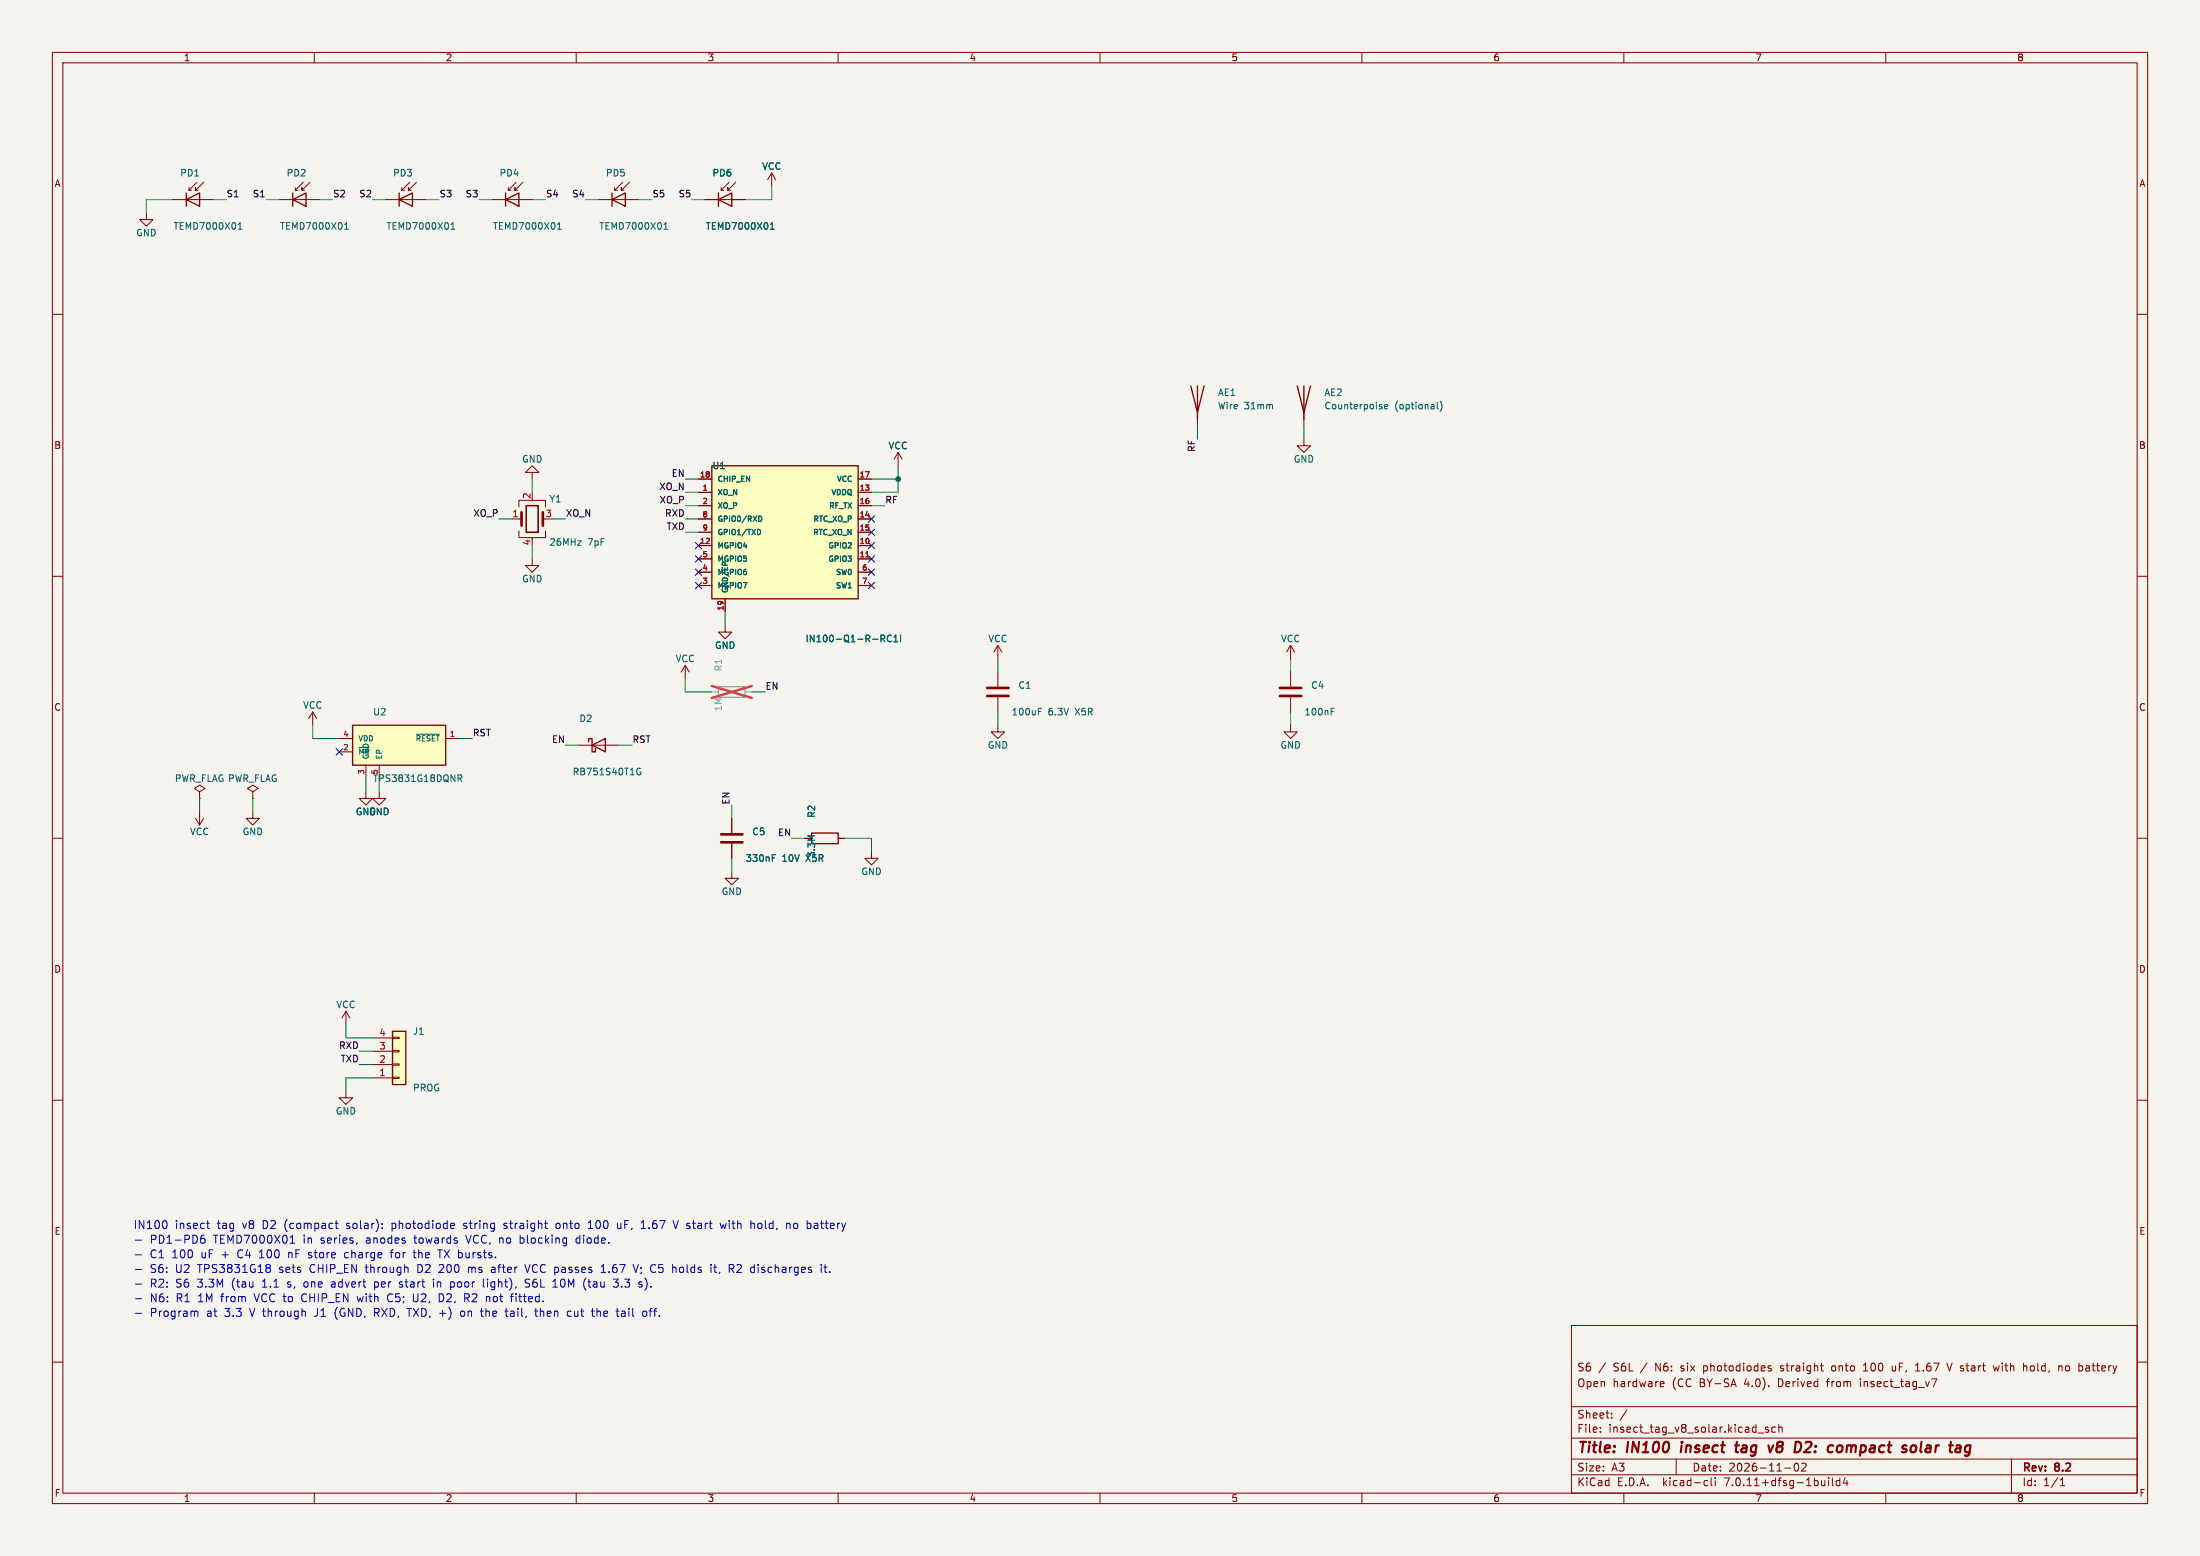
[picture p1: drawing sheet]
<svg xmlns="http://www.w3.org/2000/svg" width="420mm" height="297mm" viewBox="0 0 420 297" stroke-linecap="round" stroke-linejoin="round" font-family="sans-serif">
<path d="M0 0h420v297h-420z" fill="#f5f4ef" stroke="#f5f4ef" stroke-width=".19"/>
<g fill="none" stroke="#840000" stroke-width=".19">
<path d="M10 10h400v277h-400zM12 12h396v273h-396zM60 10v2M110 10v2M160 10v2M210 10v2M260 10v2M310 10v2M360 10v2M33 38.1h7.6M36.1 36.3h.5M37.6 34.8l-1.5 1.5v-.5"/>
<path d="M38.9 34.8l-1.6 1.5v-.5v.5h.5M53.3 38.1h7.7M56.4 36.3h.5M57.9 34.8l-1.5 1.5v-.5M59.2 34.8l-1.5 1.5v-.5v.5h.5M73.7 38.1h7.6M76.7 36.3h.5M78.2 34.8l-1.5 1.5v-.5M79.5 34.8l-1.5 1.5v-.5v.5h.5M94 38.1h7.6M97 36.3h.5M98.6 34.8l-1.6 1.5v-.5"/>
<path d="M99.8 34.8l-1.5 1.5v-.5v.5h.5M114.3 38.1h7.6M117.3 36.3h.6M118.9 34.8l-1.6 1.5v-.5M120.1 34.8l-1.5 1.5v-.5v.5h.5M134.6 38.1h7.6M137.7 36.3h.5M139.2 34.8l-1.5 1.5v-.5M140.5 34.8l-1.6 1.5v-.5v.5h.5M147.3 33l-.7 1.3M147.3 33v2.6M147.3 33l.8 1.3"/>
<path d="M10 60h2M27.9 40.6v1.3h1.3l-1.3 1.3-1.2-1.3h1.2M408 60h2M228.6 78.7v2.6M248.9 78.7v2.6M97.8 99.1h1.8M99.1 96.8v-1.3h5v1.3M101.6 90.2h1.3l-1.3-1.3-1.3 1.3h1.3v1.2M133.3 99.1h2.6M133.3 94h2.6M133.3 96.5h2.6M133.3 91.4h2.6"/>
<path d="M163.8 99.1h2.6M163.8 94h2.6M163.8 96.5h2.6M163.8 91.4h2.6M171.4 86.4l-.7 1.2M171.4 86.4v2.5M171.4 86.4l.8 1.2M248.9 83.8v1.3h1.3l-1.3 1.3-1.3-1.3h1.3M10 110h2M99.1 101.3v1.3h5v-1.3M101.6 106.7v1.3h1.3l-1.3 1.2-1.3-1.2h1.3M101.6 102.6v.3"/>
<path d="M133.3 104.1h2.6M133.3 106.7h2.6M133.3 101.6h2.6M133.3 111.8h2.6M133.3 109.2h2.6M138.4 119.4v1.3h1.3l-1.3 1.2-1.2-1.2h1.2M138.4 114.3v2.5M163.8 104.1h2.6M163.8 106.7h2.6M163.8 101.6h2.6M163.8 111.8h2.6M163.8 109.2h2.6"/>
<path d="M408 110h2M59.7 135.9l-.8 1.3M59.7 135.9v2.5M59.7 135.9l.8 1.3M130.8 127l-.8 1.3M130.8 127v2.5M130.8 127l.8 1.3M190.5 138.4v1.3h1.3l-1.3 1.3-1.3-1.3h1.3M190.5 123.2v2.5M190.5 128.3v2.8M190.5 133.1v2.8M190.5 123.2l-.8 1.3"/>
<path d="M190.5 123.2l.8 1.3M246.4 138.4v1.3h1.2l-1.2 1.3-1.3-1.3h1.3M246.4 123.2l-.8 1.3M246.4 123.2v2.5M246.4 128.3v2.8M246.4 133.1v2.8M246.4 123.2l.7 1.3M10 160h2M37.3 156.2l.8 1.3M38.1 151.1l1-.6-1-.6-1 .6 1 .6v1.3M38.1 152.4h.1M38.1 154.9v2.6"/>
<path d="M38.9 156.2l-.8 1.3M48.3 154.9v1.3h1.2l-1.2 1.3-1.3-1.3h1.3M48.3 151.1l1-.6-1-.6-1.1 .6 1.1 .6v1.3M48.3 152.4h.1M64.8 141h2.5M64.8 143.5h2.5M69.8 151.1v1.3h1.3l-1.3 1.3-1.2-1.3h1.2M69.8 146.1v2.5M72.4 151.1v1.3h1.3l-1.3 1.3-1.3-1.3h1.3M72.4 146.1v2.5M85.1 141h2.5M110.5 142.2h7.6"/>
<path d="M139.7 156.2v2.8M408 160h2M139.7 166.4v1.2h1.3l-1.3 1.3-1.3-1.3h1.3M139.7 161v2.8M153.7 160h1.2M160 160h1.3M166.4 162.6v1.2h1.2l-1.2 1.3-1.3-1.3h1.3M66 193l-.7 1.3M66 193v2.6M66 193l.8 1.3M71.1 198.1h3.8M74.9 198h1.3v.2h-1.3z"/>
<path d="M10 210h2M66 208.3v1.3h1.3l-1.3 1.2-1.2-1.2h1.2M71.1 205.7h3.8M71.1 203.2h3.8M71.1 200.7h3.8M74.9 200.5h1.3v.3h-1.3zM74.9 203.1h1.3v.2h-1.3zM74.9 205.6h1.3v.3h-1.3zM408 210h2M10 260h2M300 253h108v32h-108zM408 260h2"/>
<path d="M300 278.5h108M300 274.5h108M300 268.5h108M305.5 273.2v.2M305.5 272.5v.1M306.5 260.1l-1.3 1.9M307.7 270.5v.2M307.7 269.8v.1M310.6 269.1l-1.3 1.9M317.2 263.7l.4 .1 .1 .2-.8 .2M317.6 264.6l-.4 .1M320 278.5v3"/>
<path d="M335.6 273.5h1.1M337.6 272.5l-.4-.1-.2 .2 .1 .2 .5 .2v.3h-.6M337.7 261.2l.4 .1 .1 .2-.3 .2h-.2M337.7 260.7l.4 .1M338.9 272.5l-.4-.1-.3 .3 .2 .6h.5M339.6 272.5l.2-.1 .4 .1v.9M339.6 271.9v1.5M339.9 261.6l.1 .1M339.9 260.8v.3M342.7 279.4l.2-.1a.8 .8 0 0 1 .5 .7 .8 .8 0 0 1-.5 .8 1 1 0 0 1-.2-1.4zM343.9 279.4l.6-.1 .2 .1 .1 .3-.9 1.1h.9M349.9 260.7l-.2 .3v.4l.2 .3"/>
<path d="M355.2 263.2v.1M355.2 263.7v1M355.7 261.7h.9M355.7 260.6l.5-.4v1.5M361.2 260.7l.1 .9h.5M365.7 261.7h.8M365.8 260.5l.3-.3v1.5M368.7 263.2h1l-.6 1.5M371.7 260.2l.5 1.5 .5-1.5M380.5 260.7l.3 1 .3-.7 .3 .7 .3-1M384 278.5v6.5M386.5 260.7h.2l.2 .2v.8"/>
<path d="M387.7 260.8v.7M393.2 260.7l.4 .1 .1 .1v.8M394.6 260.7l-.3 .3v.4l.3 .3M398.7 260.7l-.5 .1M398.7 261.1h-.3a.29 .29 0 0 0-.2 .3 .29 .29 0 0 0 .2 .3h.3M60 285v2M110 285v2M160 285v2M210 285v2M260 285v2M300 281.5h108M310 285v2"/>
<path d="M325.6 282.6l.4 .1M326 283.5l-.4 .1M326.7 282.1v1.3l.2 .2M327.4 282.1v.1M327.4 282.6v1M340.7 280.2h1.2M349.1 282.1v.1M349.1 282.6v1M349.8 282.1v1.3l.2 .2M351.2 282.7l-.4-.1-.3 .3 .2 .6h.5M351.2 282.1v1.5M352.2 282l-.3 1.1h.9"/>
<path d="M352.6 282.6v1M360 285v2M393.3 283.6h.9M393.3 282.5l.4-.4v1.5"/>
</g>
<g fill="none" stroke="#840000" stroke-width=".4">
<path d="M321 275.9l-.1 1.3M331.2 275.9h.8M331.6 275.2l-.2 1.7v.2l.4 .1M338.5 275.9l-.6 1.3M339.5 275.3l-.3 .4 .4 .4a.65 .65 0 0 0-.3 1l.5 .1M345.5 275.2h-.5l-.3 .2M345.7 276.1l-1.3 1.1h1.2M351.1 275.9l.5 .1 .1 .3v.5l-.5 .4M365.7 276l.1 .3-.2 .7M366.8 275.2l-.2 1.7 .3 .3M375.6 275.9l.6 .1M376 277.1l-.2 .1"/>
<path d="M376.2 275.9l-.4 1.8"/>
</g>
<g fill="none" stroke="#840000" stroke-width=".25">
<path d="M35.6 38.1l2.5-1.3v2.6zM35.6 36.8v2.6M55.9 38.1l2.5-1.3v2.6zM55.9 36.8v2.6M76.2 38.1l2.5-1.3v2.6zM76.2 36.8v2.6M96.5 38.1l2.6-1.3v2.6zM96.5 36.8v2.6M116.8 38.1l2.6-1.3v2.6zM116.8 36.8v2.6M137.2 38.1l2.5-1.3v2.6zM137.2 36.8v2.6"/>
<path d="M227.3 73.7l1.3 5 1.3-5M228.6 73.7v6.3M247.6 73.7l1.3 5 1.3-5M248.9 73.7v6.3M135.9 88.9h27.9v25.4h-27.9zM67.3 138.4h17.8v7.7h-17.8zM112.4 141.6v-.6h.6v2.5h.7v-.6M113 142.2l2.6-1.2v2.5zM154.9 159h5.1v2h-5.1zM74.9 196.9h2.6v10.1h-2.6z"/>
</g>
<g fill="none" stroke="#006464" stroke-width=".19">
<path d="M45.5 43.8h.7M45.5 42.9l.3-.4v1.3M65.8 43.8h.7M65.8 42.9l.4-.4v1.3M86.1 43.8h.7M86.1 42.9l.4-.4v1.3M106.4 43.8h.8M106.4 42.9l.4-.4v1.3M126.7 43.8h.8M126.7 42.9l.4-.4v1.3M147.1 43.8h.7M147.1 42.9l.3-.4v1.3"/>
<path d="M263.8 77.7v.3M264.3 77.6l.6-.1v-.2l-.4-.1-.2 .2 .1 .6h.5M274.4 76.8v1.1l.2 .1M274.9 76.6a1.46 1.46 0 0 1 0 1.9M144.8 98.5a.51 .51 0 0 1 .6 .5 .51 .51 0 0 1-.6 .5M144.8 101a.55 .55 0 0 1 .4 .6 .55 .55 0 0 1-.4 .5M168.2 121.2h.5l.2 .3-.1 .3-.6 .1M168.5 121.9l.4 .6M170.2 121.4a.6 .6 0 0 0-.9 .4 .6 .6 0 0 0 .6 .7l.3-.1M170.7 122.5h.7M170.7 121.6l.3-.4v1.3M171.9 121.2v1.3"/>
<path d="M198.2 135.8h.5M198.2 135.2h.6M254.1 135.8h.4M254.1 135.2h.6M68.5 142.7h2M79.5 140.1h4.4M87.4 147.9h.5l.3 .2-.2 .4-.6 .1M87.7 148.6l.5 .6M122.1 147.4h.2v.4l-.3 .1-.3-.2M122.3 146.7l-.3-.1-.3 .2M147.4 163.7h.5M147.4 163.1h.6"/>
</g>
<path d="M99.6 97.8v2.5M103.6 97.8v2.5M188.5 132.8h4M188.5 131.3h4M244.3 132.8h4.1M244.3 131.3h4.1M137.7 159.3h4M137.7 160.8h4" fill="none" stroke="#840000" stroke-width=".51"/>
<g fill="#ffffc2" stroke="#ffffc2" stroke-width=".19">
<path d="M67.3 138.4h17.8v7.7h-17.8z"/>
<path d="M135.9 88.9h27.9v25.4h-27.9z"/>
<path d="M74.9 196.9h2.6v10.1h-2.6z"/>
</g>
<path d="M100.5 96.5h2.2v5.1h-2.2z" fill="none" stroke="#840000" stroke-width=".3"/>
<path d="M165.3 106.3h.6" fill="none" stroke="#a90000" stroke-width=".19"/>
<path d="M137.2 131.1h5v2h-5z" fill="none" stroke="#9c9b98" stroke-width=".25"/>
<path d="M135.9 132.1h1.3M142.2 132.1h1.3" fill="none" stroke="#9c9b98" stroke-width=".19"/>
<path d="M135.9 130.9l7.6 2.3M143.5 130.9l-7.6 2.3" fill="none" stroke="#eb3a3d" stroke-width=".46"/>
<g fill="none" stroke="#0000c2" stroke-width=".19">
<path d="M25.9 236.7h1.1M25.9 239.5h1.1M31.7 233.1l.2 .5-.2 .8M39 235.8a.6 .6 0 0 0-.7 .6v.6l.1 .2 .5 .1 .2-.1v-.6l-.1-.2h-.4l-.3 .2M39.4 233.5h.6M39.7 233v1.3l.3 .2M55.4 237.3h.9M55.5 236.1l.3-.3v1.5M59.1 239.1l-.2 .2 .2 .3M64 233.5h.5M64.2 233v1.3l.3 .2M66.4 239.1h-.3l-.3 .3v.5l.6 .2"/>
<path d="M74.5 239.1h.6M75.1 238.6l-.4 .2v1.3M78.8 239.1h.6M79.1 238.6v1.3l.3 .2M83.6 238.6h.8M84 238.6v1.5M86.5 233.5l.3 .4-.8 .1M86.7 234.4l-.2 .1M88.5 234.4l.4 .1M88.7 233.5l-.2 .2 .2 .3M88.9 235.8l.5 1.5M96.2 234.4l.4 .1"/>
<path d="M96.6 233.5h-.2l-.2 .2 .1 .2 .3 .1M99.3 237.2l.4 .1M99.3 235.8v1.5M99.7 236.3l-.4 .1M106.6 233.5l-.3 .1-.2 .2 .1 .6 .4 .1M110.6 236.3h-.3l-.3 .3v.6l.6 .1M112.3 234.5h.9M112.3 233.4l.4-.4v1.5M117.9 233.5l.1 .9 .3 .1 .2-.1M118.5 233.5v1M122.4 234.5h.9M128.5 233l.5 1.5 .5-1.5"/>
<path d="M138.6 233.5l-.3 1-.2-.7-.3 .7M143.9 233.6l.1 .9M145 233.5l-.3 .3v.4l.3 .3M150.6 233.5l.2 .2v.8M152 233.5l-.4 .1-.1 .2 .1 .6 .4 .1M155.5 234.4l.5 .1M155.9 233.5l-.4 .1M156 233.9l-.5 .1M25.9 250.7h1.1M25.9 242.3h1.1M25.9 245.1h1.1M25.9 247.9h1.1"/>
<path d="M37.3 250.3h.2l.3 .2v.8M51.3 241.4l.3 .3-.3 .3 .3 .2v.4l-.3 .3M57.6 247.3v.8M58.1 244.8v.7M58.9 240l.4 .1M63.5 244.7h-.2M63.5 245.1a.3 .3 0 0 0-.3 .3 .3 .3 0 0 0 .3 .3M64 250.2v1M68.2 247.5l.3 1M71.5 244.7v1.5M71.5 245.6l.4 .1M71.5 250.5h.6"/>
<path d="M71.9 244.7h-.4M72.1 249.7h-.6v1.6M74.3 247a.87 .87 0 0 0 .2 1.5M76.2 245.6h.6M76.8 244.7h-.4l-.2 .2 .1 .2 .5 .1M78.9 247v1.2l.2 .2 .4 .1M80.1 241.4h-.3v1.5h.3M82.8 244.2v.1M82.8 244.7v1M84.1 241.4l-.3 .1M84.6 247.2l-.4-.2h-.4v1.5h.4l.4-.2M84.6 242l-.8 .9h.9"/>
<path d="M86.2 244.7h.4l.2 .3-.1 .5-.5 .2M88.6 250.3h-.4l-.3 .2 .2 .7h.5M89.1 247.7l.5 .8M89.4 241.9v1M89.4 247l.2 .2M89.6 247.5l-.3 .2h-.6M89.9 241.9l-.5 .1M91.7 250.3h.6M92.1 251.3h.2M92.3 245.6l.2 .1M93.1 244.2v.1M93.1 244.7v1"/>
<path d="M93.4 247.5l.1 1M93.8 242.7l.2 .2h.4M94.3 241.9h-.4M94.4 242.3h-.4l-.2 .2M96.4 250.3h.6M96.8 251.3h.2M97.5 250.8v.4M98.4 247l.1 .1M98.5 247v.1M98.5 247.5v1M98.6 247l-.1 .1M100.2 241.4l.5 1.5 .5-1.5"/>
<path d="M101.1 244.2h-.6l-.3 .2 .2 .4 .6 .3v.4l-.2 .2-.6-.1M102.1 250.3h.5M102.3 249.7v1.4l.3 .2M103.2 249.7v1.6M103.4 250.3l-.2 .1M108.6 250.3h.4M109 251.2l-.4 .1M112.2 244.7h.6M112.4 244.2v1.3l.4 .2M114 249.7v1.6M114.4 250.3l-.4 .1M114.8 242.9h.8"/>
<path d="M114.8 241.8l.4-.4v1.5M117.1 244.2h.9l-.5 .5 .5 .2v.5l-.3 .3h-.4M118.6 251.1l.2 .2 .5-.1M118.7 245.5v.2M118.7 250.3h.6M119.3 250.6l-.5 .1-.2 .2M120.9 241.4l.5 1.5 .5-1.5M123.2 244a1.77 1.77 0 0 1-.1 2.3M123.2 250.3l.3 .2v.5l-.3 .3M123.9 250.3h.6M124.5 249.7l-.4 .3v1.3M129.8 242v.7"/>
<path d="M136.2 241.9h.6M136.5 241.4v1.3l.3 .2M137.3 243v.1M139.6 242.2l.5 .7M140 241.5v.5M141.3 241.4l-.6 .1M141.5 242l-.9 .9h.9M156.8 241.4v.1M156.8 241.9v1M157.3 241.9h.6M157.5 241.4v1.3l.4 .2M158.4 242.7v.2"/>
</g>
<g fill="none" stroke="#009600" stroke-width=".19">
<path d="M33 38.1h-5.1v2.5M40.6 38.1h2.6M50.8 38.1h2.5M61 38.1h2.5M71.1 38.1h2.6M81.3 38.1h2.5M91.4 38.1h2.6M101.6 38.1h2.5M111.8 38.1h2.5M121.9 38.1h2.6M132.1 38.1h2.5M147.3 35.6v2.5h-5.1"/>
<path d="M95.2 99.1h2.6M101.6 91.4v2.6M105.4 99.1h2.5M130.8 99.1h2.5M130.8 91.4h2.5M130.8 94h2.5M130.8 96.5h2.5M166.4 91.4h5M166.4 96.5h2.5M171.4 88.9v5.1h-5M228.6 81.3v2.5M248.9 81.3v2.5"/>
<path d="M101.6 104.1v2.6M130.8 101.6h2.5M138.4 116.8v2.6M59.7 138.4v2.6h5.1M130.8 129.5v2.6h5.1M143.5 132.1h2.5M190.5 125.7v2.6M190.5 135.9v2.5M246.4 125.7v2.6M246.4 135.9v2.5M38.1 152.4v2.5M48.3 152.4v2.5"/>
<path d="M69.8 148.6v2.5M72.4 148.6v2.5M87.6 141h2.6M107.9 142.2h2.6M118.1 142.2h2.5M139.7 153.7v2.5M139.7 163.8v2.6M151.1 160h2.6M161.3 160h5.1v2.6M66 195.6v2.5h5.1M68.6 200.7h2.5M68.6 203.2h2.5"/>
<path d="M71.1 205.7h-5.1v2.6"/>
</g>
<g fill="none" stroke="#000084" stroke-width=".19">
<path d="M165.8 98.5l1.2 1.2M167 98.5l-1.2 1.2M132.7 103.5l1.3 1.2M132.7 111.2l1.3 1.2M132.7 108.6l1.3 1.2M132.7 106.1l1.3 1.2M134 103.5l-1.3 1.2M134 111.2l-1.3 1.2M134 108.6l-1.3 1.2M134 106.1l-1.3 1.2M165.8 111.2l1.2 1.2M165.8 108.6l1.2 1.2"/>
<path d="M165.8 106.1l1.2 1.2M165.8 103.5l1.2 1.2M165.8 101l1.2 1.2M167 111.2l-1.2 1.2M167 108.6l-1.2 1.2M167 106.1l-1.2 1.2M167 103.5l-1.2 1.2M167 101l-1.2 1.2M64.2 142.9l1.2 1.2M65.4 142.9l-1.2 1.2"/>
</g>
<circle cx="171.4" cy="91.4" r=".46" fill="#009600" stroke="#009600" stroke-width=".19"/>
<g font-size="2.8" fill="#840000">
<text x="301" y="277.9">Title:</text>
<text x="310.6" y="277.9">IN100</text>
<text x="321.7" y="277.9">insect</text>
<text x="333" y="277.9">tag</text>
<text x="340.1" y="277.9">v8</text>
<text x="345.8" y="277.9">D2:</text>
<text x="353" y="277.9">compact</text>
<text x="368" y="277.9">solar</text>
</g>
<g font-size="2.1" fill="#0000c2">
<text x="25.4" y="234.7">IN100</text>
<text x="28.6" y="237.5">PD1-PD6</text>
<text x="33.4" y="234.7">insect</text>
<text x="40.8" y="237.5">TEMD7000X01</text>
<text x="41.5" y="234.7">tag</text>
<text x="46.5" y="234.7">v8</text>
<text x="50.4" y="234.7">D2</text>
<text x="54.7" y="234.7">(compact</text>
<text x="58.1" y="237.5">in</text>
<text x="61.5" y="237.5">series,</text>
<text x="66.7" y="234.7">solar):</text>
<text x="70.3" y="237.5">anodes</text>
<text x="75.5" y="234.7">photodiode</text>
<text x="79.7" y="237.5">towards</text>
<text x="89.3" y="234.7">string</text>
<text x="89.7" y="237.5">VCC, no</text>
<text x="97.2" y="234.7">straight</text>
<text x="100.2" y="237.5">blocking</text>
<text x="107.3" y="234.7">onto</text>
<text x="111.1" y="237.5">diode.</text>
<text x="113.6" y="234.7">100</text>
<text x="119.2" y="234.7">uF,</text>
<text x="124" y="234.7">1.67</text>
<text x="130.4" y="234.7">V start</text>
<text x="139.6" y="234.7">with</text>
<text x="145.5" y="234.7">hold,</text>
<text x="152.5" y="234.7">no</text>
<text x="156.5" y="234.7">battery</text>
<text x="28.6" y="240.3">C1</text>
<text x="28.6" y="243.1">S6:</text>
<text x="28.6" y="245.9">R2:</text>
<text x="32.9" y="240.3">100</text>
<text x="33.5" y="243.1">U2</text>
<text x="33.6" y="245.9">S6</text>
<text x="37.8" y="245.9">3.3M</text>
<text x="37.9" y="243.1">TPS3831G18</text>
<text x="38.6" y="240.3">uF</text>
<text x="42.6" y="240.3">+</text>
<text x="44.5" y="245.9">(tau</text>
<text x="45.8" y="240.3">C4</text>
<text x="50" y="240.3">100</text>
<text x="50.5" y="245.9">1.1</text>
<text x="53.6" y="243.1">sets</text>
<text x="55.4" y="245.9">s,</text>
<text x="55.7" y="240.3">nF</text>
<text x="58.7" y="245.9">one</text>
<text x="59.5" y="243.1">CHIP_EN</text>
<text x="59.7" y="240.3">store</text>
<text x="64.1" y="245.9">advert</text>
<text x="66.8" y="240.3">charge</text>
<text x="70.4" y="243.1">through</text>
<text x="72.4" y="245.9">per</text>
<text x="75.8" y="240.3">for</text>
<text x="77.4" y="245.9">start</text>
<text x="80.3" y="240.3">the</text>
<text x="80.4" y="243.1">D2</text>
<text x="84" y="245.9">in</text>
<text x="84.7" y="243.1">200</text>
<text x="85.1" y="240.3">TX bursts.</text>
<text x="87.4" y="245.9">poor</text>
<text x="90.3" y="243.1">ms</text>
<text x="93.8" y="245.9">light),</text>
<text x="94.9" y="243.1">after</text>
<text x="101.6" y="243.1">VCC passes</text>
<text x="102" y="245.9">S6L</text>
<text x="107.4" y="245.9">10M</text>
<text x="113.4" y="245.9">(tau</text>
<text x="116.4" y="243.1">1.67</text>
<text x="119.4" y="245.9">3.3</text>
<text x="122.7" y="243.1">V; C5</text>
<text x="124.3" y="245.9">s).</text>
<text x="130.4" y="243.1">holds</text>
<text x="137.9" y="243.1">it,</text>
<text x="141.5" y="243.1">R2</text>
<text x="145.8" y="243.1">discharges</text>
<text x="28.6" y="251.5">Program</text>
<text x="28.6" y="248.7">N6:</text>
<text x="33.7" y="248.7">R1</text>
<text x="38" y="248.7">1M</text>
<text x="39.5" y="251.5">at</text>
<text x="42.5" y="248.7">from</text>
<text x="43.1" y="251.5">3.3</text>
<text x="48" y="251.5">V through</text>
<text x="49" y="248.7">VCC to</text>
<text x="58.3" y="248.7">CHIP_EN</text>
<text x="60.6" y="251.5">J1</text>
<text x="64.6" y="251.5">(GND,</text>
<text x="69.1" y="248.7">with</text>
<text x="72.3" y="251.5">RXD, TXD, +)</text>
<text x="75" y="248.7">C5;</text>
<text x="80" y="248.7">U2,</text>
<text x="85.1" y="248.7">D2,</text>
<text x="89.2" y="251.5">on</text>
<text x="90.1" y="248.7">R2</text>
<text x="93.3" y="251.5">the</text>
<text x="94.4" y="248.7">not</text>
<text x="98.1" y="251.5">tail,</text>
<text x="99.3" y="248.7">fitted.</text>
<text x="104" y="251.5">then</text>
<text x="110.2" y="251.5">cut</text>
<text x="115.1" y="251.5">the</text>
<text x="119.9" y="251.5">tail</text>
<text x="125" y="251.5">off.</text>
</g>
<g font-size="2.1" fill="#840000">
<text x="301" y="262">S6</text>
<text x="308" y="262">S6L</text>
<text x="313.4" y="262">/</text>
<text x="316.3" y="262">N6:</text>
<text x="321.3" y="262">six</text>
<text x="325.7" y="262">photodiodes</text>
<text x="340.6" y="262">straight</text>
<text x="350.5" y="262">onto</text>
<text x="356.8" y="262">100</text>
<text x="362.3" y="262">uF,</text>
<text x="367" y="262">1.67</text>
<text x="373.3" y="262">V start</text>
<text x="382.4" y="262">with</text>
<text x="388.2" y="262">hold,</text>
<text x="395.1" y="262">no</text>
<text x="399.1" y="262">battery</text>
<text x="301" y="265">Open</text>
<text x="307.9" y="265">hardware</text>
<text x="319.3" y="265">(CC</text>
<text x="324.6" y="265">BY-SA</text>
<text x="333.3" y="265">4.0).</text>
<text x="339.8" y="265">Derived</text>
<text x="349.4" y="265">from</text>
<text x="355.8" y="265">insect_tag_v7</text>
<text x="301" y="273.7">File:</text>
<text x="301" y="271">Sheet:</text>
<text x="307.1" y="273.7">insect_tag_v8_solar.kicad_sch</text>
<text x="301" y="281.1">Size:</text>
<text x="307.6" y="281.1">A3</text>
<text x="323" y="281.1">Date:</text>
<text x="330" y="281.1">2026-11-02</text>
<text x="386" y="281.3">Rev:</text>
<text x="392.4" y="281.3">8.2</text>
<text x="301" y="283.9">KiCad</text>
<text x="308.7" y="283.9">E.D.A.</text>
<text x="317.6" y="283.9">kicad-cli</text>
<text x="329.5" y="283.9">7.0.11+dfsg-1build4</text>
<text x="386" y="283.9">Id:</text>
<text x="390.1" y="283.9">1/1</text>
</g>
<g font-size="1.8" fill="#840000">
<text x="35" y="11.9">1</text>
<text x="85" y="11.9">2</text>
<text x="135" y="11.9">3</text>
<text x="185" y="11.9">4</text>
<text x="235" y="11.9">5</text>
<text x="285" y="11.9">6</text>
<text x="335" y="11.9">7</text>
<text x="385" y="11.9">8</text>
<text x="10.3" y="35.9">A</text>
<text x="408.3" y="35.9">A</text>
<text x="10.3" y="85.9">B</text>
<text x="408.2" y="85.9">B</text>
<text x="10.3" y="135.9">C</text>
<text x="408.2" y="135.9">C</text>
<text x="10.3" y="185.9">D</text>
<text x="408.2" y="185.9">D</text>
<text x="10.3" y="235.9">E</text>
<text x="408.3" y="235.9">E</text>
<text x="10.3" y="285.9">F</text>
<text x="35" y="286.9">1</text>
<text x="85" y="286.9">2</text>
<text x="135" y="286.9">3</text>
<text x="185" y="286.9">4</text>
<text x="235" y="286.9">5</text>
<text x="285" y="286.9">6</text>
<text x="335" y="286.9">7</text>
<text x="385" y="286.9">8</text>
<text x="408.3" y="285.9">F</text>
</g>
<g font-size="1.8" fill="#006464">
<text x="34.3" y="33.9">PD1</text>
<text x="54.6" y="33.9">PD2</text>
<text x="74.9" y="33.9">PD3</text>
<text x="95.3" y="33.9">PD4</text>
<text x="115.6" y="33.9">PD5</text>
<text x="135.9" y="33.9">PD6</text>
<text x="145.4" y="32.6">VCC</text>
<text x="25.9" y="45.3">GND</text>
<text x="33" y="44">TEMD7000X01</text>
<text x="53.3" y="44">TEMD7000X01</text>
<text x="73.7" y="44">TEMD7000X01</text>
<text x="94" y="44">TEMD7000X01</text>
<text x="114.3" y="44">TEMD7000X01</text>
<text x="134.6" y="44">TEMD7000X01</text>
<text x="232.4" y="75.8">AE1</text>
<text x="252.7" y="75.8">AE2</text>
<text x="232.4" y="78.3">Wire</text>
<text x="237.5" y="78.3">31mm</text>
<text x="252.7" y="78.3">Counterpoise</text>
<text x="266.2" y="78.3">(optional)</text>
<text x="99.6" y="88.5">GND</text>
<text x="135.9" y="89.8">U1</text>
<text x="169.5" y="86">VCC</text>
<text x="246.9" y="88.5">GND</text>
<text x="104.8" y="96.1">Y1</text>
<text x="104.8" y="104.4">26MHz</text>
<text x="112.2" y="104.4">7pF</text>
<text x="99.6" y="111.4">GND</text>
<text x="136.4" y="124.1">GND</text>
<text x="153.7" y="122.8">IN100-Q1-R-RC1I</text>
<text x="188.6" y="122.8">VCC</text>
<text x="244.5" y="122.8">VCC</text>
<text x="128.9" y="126.6">VCC</text>
<text x="194.3" y="131.7">C1</text>
<text x="250.2" y="131.7">C4</text>
<text x="57.8" y="135.5">VCC</text>
<text x="71.1" y="136.8">U2</text>
<text x="193" y="136.8">100uF</text>
<text x="200.1" y="136.8">6.3V</text>
<text x="205.4" y="136.8">X5R</text>
<text x="248.9" y="136.8">100nF</text>
<text x="110.5" y="138">D2</text>
<text x="188.5" y="143.1">GND</text>
<text x="244.3" y="143.1">GND</text>
<text x="33.3" y="149.5">PWR_FLAG PWR_FLAG</text>
<text x="71.1" y="149.5">TPS3831G18DQNR</text>
<text x="109.2" y="148.2">RB751S40T1G</text>
<text x="67.8" y="155.8">GND</text>
<text x="70.4" y="155.8">GND</text>
<text x="36.2" y="159.6">VCC</text>
<text x="46.2" y="159.6">GND</text>
<text x="143.5" y="159.6">C5</text>
<text x="155.8" y="156.2" transform="rotate(-90 155.8 156.2)">R2</text>
<text x="142.2" y="164.7">330nF</text>
<text x="149.3" y="164.7">10V</text>
<text x="154" y="164.7">X5R</text>
<text x="155.8" y="163.8" transform="rotate(-90 155.8 163.8)">3.3M</text>
<text x="164.3" y="167.2">GND</text>
<text x="137.7" y="171">GND</text>
<text x="64.1" y="192.6">VCC</text>
<text x="78.7" y="197.7">J1</text>
<text x="78.7" y="208.5">PROG</text>
<text x="64" y="213">GND</text>
</g>
<g font-size="1.8" fill="#0f0f0f">
<text x="43.2" y="37.7">S1</text>
<text x="48.2" y="37.7">S1</text>
<text x="63.5" y="37.7">S2</text>
<text x="68.5" y="37.7">S2</text>
<text x="83.8" y="37.7">S3</text>
<text x="88.8" y="37.7">S3</text>
<text x="104.1" y="37.7">S4</text>
<text x="109.1" y="37.7">S4</text>
<text x="124.5" y="37.7">S5</text>
<text x="129.5" y="37.7">S5</text>
<text x="228.3" y="86.4" transform="rotate(-90 228.3 86.4)">RF</text>
<text x="125.8" y="93.6">XO_N</text>
<text x="128.1" y="91.1">EN</text>
<text x="90.3" y="98.7">XO_P</text>
<text x="107.9" y="98.7">XO_N</text>
<text x="125.8" y="96.2">XO_P</text>
<text x="126.9" y="98.7">RXD</text>
<text x="127.2" y="101.3">TXD</text>
<text x="168.9" y="96.2">RF</text>
<text x="146" y="131.7">EN</text>
<text x="90.2" y="140.6">RST</text>
<text x="105.3" y="141.9">EN</text>
<text x="120.6" y="141.9">RST</text>
<text x="139.4" y="153.7" transform="rotate(-90 139.4 153.7)">EN</text>
<text x="148.4" y="159.7">EN</text>
<text x="64.6" y="200.3">RXD</text>
<text x="64.9" y="202.9">TXD</text>
</g>
<g font-size="1.8" fill="#a90000">
<text x="101.3" y="95.3" transform="rotate(-90 101.3 95.3)">2</text>
<text x="97.7" y="98.8">1</text>
<text x="104.1" y="98.8">3</text>
<text x="101.3" y="104.2" transform="rotate(-90 101.3 104.2)">4</text>
<text x="72.3" y="197.9">4</text>
<text x="72.3" y="202.9">2</text>
<text x="72.3" y="200.4">3</text>
<text x="72.3" y="205.5">1</text>
</g>
<g font-size="1.8" fill="#939391">
<text x="138" y="128.3" transform="rotate(-90 138 128.3)">R1</text>
<text x="138" y="135.9" transform="rotate(-90 138 135.9)">1M</text>
</g>
<g font-size="1.4" fill="#a90000">
<text x="133.5" y="91.2">18</text>
<text x="134" y="93.7">1</text>
<text x="164" y="93.7">13</text>
<text x="164" y="91.2">17</text>
<text x="134" y="96.3">2</text>
<text x="134" y="98.8">8</text>
<text x="134" y="101.3">9</text>
<text x="164" y="98.8">14</text>
<text x="164" y="101.3">15</text>
<text x="164" y="96.3">16</text>
<text x="133.5" y="103.9">12</text>
<text x="134" y="106.4">5</text>
<text x="164" y="103.9">10</text>
<text x="164" y="106.4">11</text>
<text x="134" y="111.5">3</text>
<text x="134" y="109">4</text>
<text x="164.5" y="109">6</text>
<text x="164.5" y="111.5">7</text>
<text x="138.2" y="116.7" transform="rotate(-90 138.2 116.7)">19</text>
<text x="65.4" y="143.3">2</text>
<text x="65.4" y="140.7">4</text>
<text x="85.7" y="140.7">1</text>
<text x="69.6" y="147.9" transform="rotate(-90 69.6 147.9)">3</text>
</g>
<g font-size="1.4" fill="#006464">
<text x="136.9" y="94.7">XO_N</text>
<text x="136.9" y="92.2">CHIP_EN</text>
<text x="158.6" y="94.7">VDDQ</text>
<text x="159.7" y="92.2">VCC</text>
<text x="136.9" y="97.3">XO_P</text>
<text x="136.9" y="99.8">GPIO0/RXD</text>
<text x="155.2" y="99.8">RTC_XO_P</text>
<text x="158.2" y="97.3">RF_TX</text>
<text x="136.9" y="104.9">MGPIO4</text>
<text x="136.9" y="107.4">MGPIO5</text>
<text x="136.9" y="102.3">GPIO1/TXD</text>
<text x="155.1" y="102.3">RTC_XO_N</text>
<text x="158" y="104.9">GPIO2</text>
<text x="158" y="107.4">GPIO3</text>
<text x="136.9" y="112.5">MGPIO7</text>
<text x="136.9" y="110">MGPIO6</text>
<text x="139.2" y="113.3" transform="rotate(-90 139.2 113.3)">GND/EP</text>
<text x="159.5" y="110">SW0</text>
<text x="159.5" y="112.5">SW1</text>
<text x="68.3" y="141.7">VDD</text>
<text x="79.2" y="141.7">~{RESET}</text>
<text x="68.3" y="144.2">~{MR}</text>
<text x="70.6" y="145" transform="rotate(-90 70.6 145)">GND</text>
<text x="72.1" y="147.9" transform="rotate(-90 72.1 147.9)">5</text>
<text x="73.1" y="145" transform="rotate(-90 73.1 145)">EP</text>
</g>
</svg>
